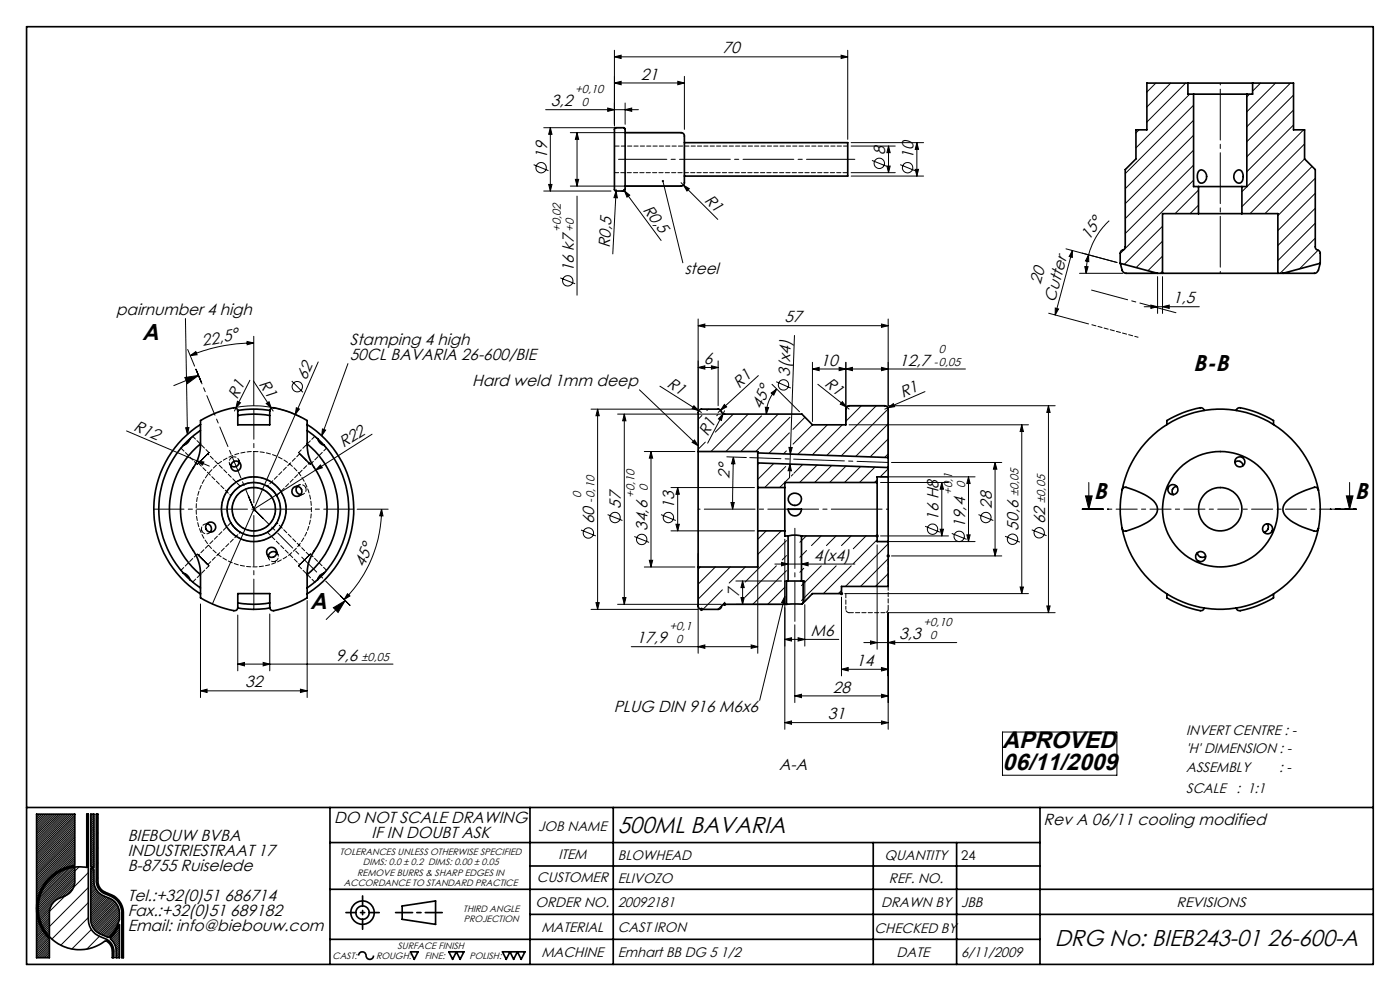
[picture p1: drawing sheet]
<svg xmlns="http://www.w3.org/2000/svg" width="420mm" height="297mm" viewBox="0 0 420 297" stroke-linecap="round" stroke-linejoin="round" font-family="sans-serif">
<g fill="none" stroke="#000" stroke-width=".3">
<path d="M184.3 17l2-.5v1zM184.3 15.1v22.7M184.3 17h70M252.3 16.5l2 .5-2 .5zM254.3 15.1v26.7M163.1 38.3h23.4M163.7 32.9h27.8M165.1 38.3l.5 1.9h-1zM165.1 38.3v19M171.1 39.8h33.2M173.1 39.8l.5 2h-1zM173.1 39.8v16"/>
<path d="M182.3 32.4l2 .5-2 .5zM184.3 24.9l2-.5v1zM184.3 24.9h21M187.5 32.9l2-.5v1zM187.5 30.9v6.3M203.3 24.4l2 .5-2 .5zM205.3 22.9v15.9M341.7 38.9l-.9 1M346.7 24.9l-2.6 2.7M351.2 24.9l-7.1 7.2M355.7 24.9l-11.6 11.7M356.9 28.2l-16.1 16.1"/>
<path d="M358.1 31.5l-20.5 20.5M358.1 36.1l-20.5 20.4M374.9 28.2l-.8 .8M378.2 24.9l-2.4 2.4M382.7 24.9l-8.6 8.6M387.1 24.9l-13 13.1M388.1 28.5l-14 14M388.1 33l-14 14M388.1 37.5l-14 14M391.1 38.9l-18.5 18.6M160.1 49.4l4.4 1.7M163.1 57.3h20.2"/>
<path d="M164.6 55.3h1l-.5 2zM171.1 55.8h33.2M172.6 53.8h1l-.5 2zM173.1 58.8v29.7M184.8 57.3l.4 2-1-.1zM184.8 57.3l-1 18.8M184.8 56.8v.5M186.3 57.3h.2M187 56.8l.3 .4M187.3 57.2l1.6 1.3-.8 .6zM187.3 57.2l11 14.9M198.9 54.3l6 24.5"/>
<path d="M204.3 54.7l.7 .8M205 55.5l1.8 1-.7 .8zM205 55.5l10.3 10.3M255.3 42.8h21.8M255.3 52.8h21.8M255.3 43.8h13.3M255.3 51.7h13.3M261.6 48.1l4.4 1.7M266.1 49.8h1l-.5 1.9zM266.6 43.8l.5 2h-1zM266.6 43.8v7.9M270.1 49.4l4.4 1.7"/>
<path d="M274.6 50.8h1l-.5 2zM275.1 42.8l.5 2h-1zM275.1 42.8v10M358.1 40.5l-20.5 20.5M358.1 45l-20.5 20.5M358.1 49.5l-20.5 20.5M358.1 54l-22 22M359.6 57l-7.1 7M391.4 43.1l-18.8 18.8M391.4 47.6l-16.4 16.4M393.6 49.9l-14.1 14.1M394.6 53.4l-11.2 11.2"/>
<path d="M394.6 57.9l-11.2 11.2M319.8 74.6l15.3 4.1-10.4-2.9M321.7 75.1v2l-1-.2zM321.7 75.1l-5.2 19.3M325.4 79.9h1l-.5 2zM326.6 76.4v2l-1-.2zM326.6 76.4l-.6 2.7-.1 2.8M332.8 66.1a21.4 21.4 0 0 0-6.2 10.3M348.8 67.8l-11.5 11.4M348.8 72.3l-7.9 7.9M348.8 76.8l-4.4 4.3M359.6 61.5l-2.6 2.5"/>
<path d="M394.6 62.4l-11.2 11.2M394.6 66.9l-11.2 11.2M394.6 71.4l-10.6 10.5M395.4 75l-5.5 5.6M396.1 78.8l-.1 .1M55.6 95.5l.6 34.7M168.1 83.3l4.4 1.8M209.4 97.6l2.1-.5v1zM209.4 95.6v27h-32.1M209.4 97.6h57.1M264.4 97.1l2.1 .5-2.1 .5zM266.5 95.6v26h50"/>
<path d="M314.6 93.9l12 3.2M316.6 92.3l1 .3-1.1 1.8zM323.8 81.9h13M343.3 91.9h16.5M345.3 91.4l2 .5-2 .5zM347.3 82.9v11M348.8 91.9l2-.5v1zM348.8 82.9v11M348.8 81.2l-.7 .7M55.5 113.1l4-.6-3.3 2.5zM56.3 104.7l2.1 5M57.1 106.6l1.6-1.2 .4 .9z"/>
<path d="M59.5 112.5l-7.4 3.1M74.1 102.3l2 .5-1.9 .5zM75 114l-4.2 8.3M76 114.2l5.4 8.1M76.1 102.8a49.5 49.5 0 0 0-19 3.8M76.1 100.8v20.8M87.5 114.2l3.4 3.4M95.5 108.5l-31.8 72.5M104.4 109l-7.9 21.6M191.8 116.8l17.6 16.8M198 115.7l11.6 7.4M209.4 110.1l2.1-.5v1z"/>
<path d="M209.4 110.1h6M213.4 109.6l2 .5-2 .5zM215.4 108.2v13.4M227.5 112.6l-11.3 10.3M231.4 117.8l1.6-1.2-.9 1.8zM231.6 115.2l8.3 8.2M232.9 114.4l4.3 1.9M233 116.6a10.7 10.7 0 0 0-3.1 7.5M238.3 100.5l-1.2 35.6M243.7 110.6l2-.5v1zM243.7 110.6h45.9M243.7 108.6v17.7"/>
<path d="M245.4 115.2l8.6 6.8M251.7 110.1l2.1 .5-2.1 .5zM253.8 110.6l1.9-.5v1zM253.8 108.6v18.7M264.4 110.1l2.1 .5-2.1 .5zM277.5 117.4l-11.2 4.8M38 129.1l21.1 9M55.7 128.2h1l-.5 2zM59.1 138.1l2.1 .4-.4 .9zM59.1 138.1l3.7 1.6M70.8 122.3l-.5 .9M71.1 122a31.2 31.2 0 0 1 19.3 3.1"/>
<path d="M71.2 120.3l.9 .4-1.3 1.6zM79.9 120.9l.8-.5 .7 1.9zM81.4 122.3l.6 .9M88.9 122.2l.9 .4-1.2 1.6zM96.1 139.3l.6 .9-2 .7zM96.7 128.5l1 .4-1.2 1.7zM111.6 130.1l-16.9 10.8M179.3 122.6l.5 2h-1zM179.3 122.6v60M185.3 124.1h31.1M187.3 124.1l.5 2h-1zM187.3 124.1v57"/>
<path d="M193.3 135.3h15.2M195.3 135.3l.5 2h-1zM195.3 135.3v34.6M207.6 132.6l.8-.7 1 1.7zM208.2 121.6l1.4 1.5-2-.7zM209.6 123.1l.8 .5M210.6 124.5l-1.2 1.2M211.6 132.5l-2.2 2.2M212.5 122.6l-.4 .4M215.4 124.2l-.4 .4M216.2 122.9l-.8 .7M216.9 124l-.5 2-.9-.4z"/>
<path d="M217.3 121.2l.7 .8-1.8 .9zM217.4 123.1l-5.1 9.7M218.1 136.9l5.8 .2M220 124.1l-5.4 5.4M220 137l.5 2h-1zM220 137l-.2 15.6M224.5 124.1l-11.2 11.2M227.8 138.8l-.5 .4M228.5 124.6l-10.7 10.7M229.6 122.1l1 .1-.7 1.9zM232.1 138.9l-4.8 4.8M233.5 124.1l-11.3 11.2"/>
<path d="M235.7 139.8l-6.3 6.3M235.9 135.1l-.9 .9M236.7 134.1h1l-.6 2zM236.8 129.7l-6.1 6.2M237 139.1l.4 2h-1zM237 125.1l-10.3 10.2M237.1 136.1l-.2 7M240.8 139.2l-2.6 2.6M241.5 125.1l-3.6 3.6M243.7 127.3l-5.8 5.8M245.1 139.4l-5.2 5.2M248.2 127.3l-8.8 8.9"/>
<path d="M249.5 139.5l-5.1 5.1M252.7 120.4l1.3 1.6-1.9-.9zM252.7 127.3l-9 9M253.8 122.6l.1-.5 .8-.5h10.7l.8 .4 .3 .5v14.6M253.8 139.7l-4.9 4.9M254 122l.7 .6M254.7 127.3h53.8M258.2 139.8l-4.8 4.8M258.4 121.6l-4.6 4.7M262.5 140l-4.7 4.6M262.9 121.6l-14.9 14.9M266.1 122.9l-13.7 13.7"/>
<path d="M266.3 122.2l1.7-1.2 .4 .9zM266.3 122.2l-.9 .4M266.5 136l-1.1 1.1M266.5 127l-9.8 9.8M266.5 131.5l-5.4 5.4M267.4 138.6h33.1M298.5 138.6l.5 2h-1zM298.5 138.6v28M306.5 127.3l.5 2h-1zM306.5 127.3v50.6M314.5 121.6l.5 2h-1zM314.5 121.6v62"/>
<path d="M94.7 140.9l-18.6 11.7M107.1 152.6h9.4M114.5 152.6l.4 2h-1zM114.5 152.6a38.2 38.2 0 0 1-11.3 27.1M174.3 158.9l4.5 1.7M182.3 154.2l4.4 1.8M198.3 154.2l4.4 1.8M201.3 146.1h25M201.3 159.1h25M202.8 157.1h1l-.5 2zM203.3 146.1l.5 2h-1zM203.3 146.1v13"/>
<path d="M219.3 150.6h1l-.5 2zM229.9 159.1l-2.6 2.5M234.4 159.1l-7.1 7.1M236.9 143.1l-3 3M237.9 142.1l-.5 .6M263.1 143.8l-.7 .8M264.2 144.6h20.4M264.2 142.9h28.3M266.5 140.5l-2.4 2.4M277.5 157.7l4.5 1.8M282 158.6h1l-.5 2zM282.5 144.6l.5 2h-1z"/>
<path d="M282.5 144.6v16M285.5 159.9l4.5 1.7M290.5 142.9l.5 2h-.9zM290.5 142.9v19.4M293.5 154.2l4.5 1.8M309.5 158.8l4.5 1.7M325.6 148.6h2.1l-1.1 4zM326.6 144.6v8M403.9 148.6h2l-1 4zM404.9 144.6v8M92.1 180v29.1M104.2 177.9l.8 .7-1.8 1.1z"/>
<path d="M186.8 179.1h1l-.5 2zM190.3 160.8l4.4 1.8M193.3 169.9h15.2M194.8 167.9h1l-.5 2zM209.4 165.8v30M210.1 169.9l-.7 .7M214.6 169.9l-5.2 5.2M216.7 176.8l-5.8 5.8M219.1 169.9l-9.7 9.7M220.8 174.1h13.7M222.3 179.1h1l-.5 2zM222.8 174.1l.5 2h-1z"/>
<path d="M222.8 174.1v7M223.6 169.9l-4.8 4.8M227.3 165.8v30M232.4 169h24.1M232.9 169.6l-9.4 9.4M234.5 168.6l1.9 .4-1.9 .6zM235.4 178.7v2.1l-.9-.2zM235.4 178.7l-7.5 31.2M235.4 161.6v57M235.4 174.1h.5M235.4 176l-5.1 5.1M235.9 171l-10.1 10.1"/>
<path d="M235.9 162l-12.4 12.4M235.9 166.5l-1.2 1.3M240.5 169l1.9-.4v1zM240.9 174.1h.5v6.1M241.1 170.3l-1.1 1.2M241.9 160.6l-1.9 1.9M242 165l-2 2M246.3 160.6l-2.8 2.9M246.4 169.6l-5.9 5.9M250.8 160.6l-2.9 2.9M250.9 169.6l-10.4 10.4M252 177.9h.9"/>
<path d="M252.1 177.5l.7 .8M252.4 177.4v1M252.4 178.9v23.7M252.4 176.9l-.9 1M252.8 177.5l-.7 .8M253.4 177.9h55.1M255.3 160.6l-2.9 2.9M255.4 169.6l-8.4 8.3M259.8 160.6l-3.8 3.9M262.6 160.6h1M262.8 160.3l.7 .7M263.1 160.1v1"/>
<path d="M263.1 163.3v31.3M263.1 161.8l-7.1 7.1M263.5 160.3l-.7 .7M264.2 160.6h20.4M264.2 162.3h28.3M266 166.6h.9M266.1 166.3l.7 .7M266.5 166.1v1M266.5 163l-12.9 12.8M266.5 167.5l-8.3 8.3M266.5 171.9l-3.9 3.9M266.8 166.3l-.7 .7"/>
<path d="M267.4 166.6h33.1M290.1 160.3h.9l-.5 2zM298 164.6h1l-.5 2zM301.5 160.7l4.5 1.8M306 175.9h1l-.5 2zM60.1 181v28.1M71.3 199l2-.5v1.1zM71.3 184.3v16.7M71.3 199h46.6M79 198.5l1.9 .5-1.9 .6zM80.9 184v17M100 182.1l3.5-2.1-2.1 3.5z"/>
<path d="M103.5 180l-5.6 5.7M177.3 182.6h32.1M178.8 180.6h1l-.5 2zM185.3 181.1h31.1M189.4 193.8h37.9M209.4 193.8l2.1-.5v1zM209.9 182.6h1.1M210.1 182.2l.7 .8M210.4 182.1v1M210.8 182.2l-.7 .8M216.9 181.1h1M217 180.8l.7 .7"/>
<path d="M217.4 180.6v1M217.5 180.5l-2.1 2.1M217.7 180.8l-.7 .7M220.8 181.1h13.7M225.4 193.3l1.9 .5-1.9 .5zM235.4 191.6l2.1-.5v1zM235.4 191.6h16.2M235.4 180.5l-.5 .5M238.4 187.3v23.3M239.4 191.1l2 .5-2 .5zM241.4 181.2v12.4M259.2 192.6h27.8"/>
<path d="M261.2 192.1l1.9 .5-1.9 .5zM266.5 192.6l1.9-.5v1zM314 181.6h1l-.5 2zM316.5 183.6h-50v35M60.1 207l2-.5v1zM60.1 207h32M90.1 206.5l2 .5-2 .5zM235.4 216.6l2.1-.5v1zM235.4 216.6h31.1M238.4 208.6l2.1-.5v1zM238.4 208.6h28.1M252.4 200.6l2.1-.5v1z"/>
<path d="M252.4 200.6h14.1M264.4 200.1l2.1 .5-2.1 .5zM264.4 208.1l2.1 .5-2.1 .5zM264.4 216.1l2.1 .5-2.1 .5zM300.7 219.4h34.4v12.9h-34.4zM11.5 244l-.5 .5M12 244l-1 1M12.6 244l-1.6 1.6M13.1 244l-2.1 2.2M13.7 244l-2.7 2.7M14.3 244l-3.3 3.3M14.8 244l-3.8 3.9"/>
<path d="M15.4 244l-4.4 4.4M15.9 244l-4.9 5M16.5 244l-5.5 5.6M17.1 244l-6.1 6.1M17.6 244l-6.6 6.6M18.2 244l-7.2 7.2M18.7 244l-7.7 7.8M19.3 244l-8.3 8.3M19.9 244l-8.9 8.9M20.4 244l-9.4 9.5M21 244l-10 10M21.6 244l-10.6 10.6"/>
<path d="M21.9 260l-10.3 10.2M22.1 244l-11.1 11.2M22.4 244.3l-11.4 11.4M22.4 244.8l-11.4 11.5M22.4 245.4l-11.4 11.4M22.4 245.9l-11.4 11.5M22.4 246.5l-11.4 11.4M22.4 247l-11.4 11.5M22.4 247.6l-11.4 11.5M22.4 248.2l-11.4 11.4M22.4 248.7l-11.4 11.5M22.4 249.3l-11.4 11.5"/>
<path d="M22.4 249.9l-11.4 11.4M22.4 250.4l-11.4 11.5M22.4 251l-11.4 11.4M22.4 251.5l-11.4 11.5M22.4 252.1l-11.4 11.5M22.4 252.7l-11.4 11.4M22.4 253.2l-11.4 11.5M22.4 253.8l-11.4 11.5M22.4 254.3l-11.4 11.5M22.4 254.9l-11.4 11.5M22.4 255.5l-6.8 6.8M22.4 256l-4.9 5"/>
<path d="M22.4 256.6l-3.8 3.9M22.4 257.1l-2.9 3M22.4 257.7l-2 2.1M22.4 258.3l-1.3 1.3M22.4 258.8l-.6 .7M22.4 260l-10.9 10.9M23.7 259.8l-12.2 12.3M26 244h.1M26.5 257l-.5 .5M26.5 248l-.5 .5M26.5 252.5l-.5 .5M27.7 244l-.5 .5"/>
<path d="M28.2 244.1l-1 1M28.2 244.7l-1 .9M28.2 245.8l-1 1M28.2 246.4l-1 .9M28.2 248.6l-1 1M28.2 249.2l-1 .9M28.2 249.7l-1 1M28.2 250.3l-1 .9M28.2 250.9l-1 .9M28.2 252l-1 .9M28.2 252.6l-1 .9M28.2 253.7l-1 .9"/>
<path d="M28.2 254.8l-1 .9M28.2 255.3l-1 1M28.2 255.9l-1 1M28.2 256.5l-1 .9M28.2 257l-1 1M28.2 257.6l-1 .9M28.2 258.2l-1 .9M28.2 258.7l-1 1M28.2 259.9l-.2 .1M28.2 245.2l-1 1M28.2 246.9l-1 1M28.2 247.5l-1 1"/>
<path d="M28.2 248l-1 1M28.2 251.4l-1 1M28.2 253.1l-1 1M28.2 254.2l-1 1M28.2 259.3l-.6 .6M29.4 249.7l-.5 .5M29.4 254.1l-.5 .5M29.4 245.2l-.5 .4M29.4 258.7l-.5 .4M11 272h.1M11 272.6h.1M11 271.4h.1"/>
<path d="M11 273.1h.1M11 273.6v.1M11.1 270.8l-.1 .1M11.1 274.1l-.1 .1M11.1 270.1l-.1 .2M11.2 274.6l-.2 .2M11.3 269.4l-.3 .3M11.3 275l-.3 .3M11.4 275.5l-.4 .4M11.5 268.7l-.5 .5M11.5 275.9l-.5 .6M11.7 276.4l-.7 .6"/>
<path d="M11.7 267.9l-.7 .7M11.8 276.8l-.8 .8M12 277.2l-1 1M12.1 266.9l-1.1 1.2M12.1 277.6l-1.1 1.1M12.3 278l-1.3 1.3M12.5 278.3l-1.5 1.6M12.7 265.8l-1.7 1.7M12.7 278.7l-1.7 1.7M12.9 279l-1.9 1.9M13.2 279.4l-2.2 2.1M13.4 279.7l-2.4 2.4"/>
<path d="M14 263.9l-3 3M14.8 273.8l-2.6 2.6M14.8 274.4l-2.5 2.4M14.8 274.9l-2.3 2.3M14.8 275.4l-2.1 2.2M14.8 276l-1.9 2M14.8 276.6l-1.7 1.7M14.8 277.1l-1.5 1.6M14.8 278.3l-1.1 1.1M14.8 278.8l-.8 .9M14.8 279.4l-.6 .6M14.8 280l-.3 .3"/>
<path d="M14.9 272.5l-3 3.1M15.2 271.7l-3.4 3.4M17.5 261.6l-4.3 4.2M18.7 260.9l-6.1 6.1M19.6 260.5l-7.4 7.5M20.5 260.3l-8.5 8.5M21.2 260.1l-9.5 9.4M22.3 265.1l-3.7 3.8M22.4 260.5l-10.9 11M22.4 261.7l-10.9 10.9M22.4 262.2l-10.9 11M22.4 262.8l-10.9 10.9"/>
<path d="M22.4 263.3l-10.8 10.9M22.4 263.9l-10.7 10.7M22.4 264.5l-4.8 4.8M26.5 261.5l-14.5 14.5M26.5 266l-13 13M26.5 270.5l-10.9 10.9M26.5 275l-8.3 8.3M27.4 278.6l-5.8 5.8M27.7 260.4l-.5 .4M28.1 260.5l-.9 .9M28.2 261.5l-1 1M28.2 262.1l-1 .9"/>
<path d="M28.2 263.2l-1 1M28.2 263.8l-1 .9M28.2 260.9l-1 1M28.2 262.6l-1 1M28.2 264.3l-1 1M28.3 264.8l-1.1 1M28.3 265.3l-1.1 1.1M28.5 265.7l-1.3 1.3M28.6 266.1l-1.4 1.4M28.8 266.5l-1.6 1.6M29 266.8l-1.8 1.8M29.3 267.2l-2.1 2"/>
<path d="M29.4 263.1l-.5 .5M29.6 267.4l-2.4 2.4M29.8 267.7l-2.6 2.6M30.2 268l-3 2.9M30.4 266.6l-.3 .3M30.5 268.2l-3.3 3.3M30.9 268.4l-3.7 3.6M31.3 268.6l-4.1 4M31.6 268.7l-4.4 4.5M32 268.9l-4.8 4.8M32.5 269.1l-5.3 5.1M32.8 269.2l-5.6 5.6"/>
<path d="M33.2 269.4l-6 6M33.4 268.1l-.4 .4M33.6 269.6l-6.4 6.3M33.9 269.8l-6.6 6.6M34.2 270.1l-6.8 6.8M34.3 279l-1.9 1.9M34.5 270.3l-6.9 7M34.8 270.6l-7.1 7.1M35 271l-7.1 7.1M35 277.7l-3 3M35.2 271.3l-7 7.1M35.4 271.7l-7 7"/>
<path d="M35.5 276.7l-3.9 3.9M35.6 272.1l-6.9 6.9M35.7 272.5l-6.7 6.8M35.8 273l-6.5 6.5M35.8 275.8l-4.6 4.6M35.8 273.5l-6.2 6.2M35.8 274.1l-5.8 5.8M35.8 274.6l-5.4 5.5M35.8 275.2l-5 5M35.8 277.5l-.3 .2M35.8 278l-.9 1M35.8 278.6l-2.7 2.7"/>
<path d="M35.8 279.1l-2.5 2.5M35.8 279.7l-2.2 2.2M35.9 270.1l-.4 .4M37 273.5l-.5 .4M37 278l-.5 .4M13.6 280l-2.6 2.6M13.9 280.3l-2.9 2.9M14.1 280.6l-3.1 3.2M14.4 280.9l-3.4 3.4M14.6 281.2l-3.6 3.7M14.8 280.5l-.1 .1M14.8 281.6l-3.8 3.9"/>
<path d="M14.8 282.2l-3.8 3.8M14.8 282.7l-3.8 3.9M14.8 283.3l-3.7 3.7M14.8 283.9l-3.1 3.1M14.8 284.4l-2.6 2.6M14.8 285l-2 2M14.8 285.6l-1.5 1.4M14.8 286.1l-.9 .9M14.8 286.7l-.3 .3M29.8 280.6l-3.8 3.8M32.8 282.1l-.3 .4M34.1 285.3l-.4 .5"/>
<path d="M35.8 280.2l-1.9 2M35.8 280.8l-1.7 1.7M35.8 281.4l-1.5 1.5M35.8 281.9l-1.3 1.4M35.8 282.5l-1.2 1.2M35.8 283.1l-1 1M35.8 283.6l-.9 1M35.8 284.2l-.9 .9M35.8 284.8l-.9 .9M35.8 285.3l-.9 1M35.8 285.9l-.9 .9M35.8 286.4l-.6 .6"/>
<path d="M35.8 287h.1M37 282.4l-.5 .5M37 286.9l-.1 .1"/>
<circle cx="162.3" cy="50.3" r="1.56"/>
<circle cx="263.8" cy="49" r="1.55"/>
<circle cx="272.3" cy="50.3" r="1.56"/>
<circle cx="170.3" cy="84.2" r="1.56"/>
<circle cx="89.2" cy="115.9" r="1.55"/>
<circle cx="235" cy="115.4" r="1.55"/>
<circle cx="176.5" cy="159.7" r="1.55"/>
<circle cx="184.5" cy="155.1" r="1.56"/>
<circle cx="200.5" cy="155.1" r="1.55"/>
<circle cx="279.8" cy="158.6" r="1.56"/>
<circle cx="295.8" cy="155.1" r="1.55"/>
<circle cx="311.8" cy="159.7" r="1.56"/>
<circle cx="192.5" cy="161.7" r="1.55"/>
<circle cx="287.8" cy="160.8" r="1.55"/>
<circle cx="303.7" cy="161.6" r="1.56"/>
</g>
<path d="M254.7 183.6l-.7-.3-.2-.7M266.5 182.6l-.4 .8-.7 .2" fill="none" stroke="#000" stroke-width=".3" stroke-dasharray="1.3 .6" stroke-linecap="butt"/>
<g fill="none" stroke="#000" stroke-width=".5">
<path d="M8 8h404v281h-404zM184.5 38.3h2.6l.4 .4v18.2l-.4 .4h-2.4l-.4-.4v-18.2zM187.5 39.8h16.8a1.38 1.38 0 0 1 1 1.9v13a.97 .97 0 0 1-1 1.1h-16.8M356.4 24.9h-12.3v14h-3.3v8.7l-3.2 3.2v23.2l-.2 .6-1 .6-.3 .4v3.3M356.4 24.9h19.4M356.4 24.9v3.3h1.7M358.1 28.2h16M358.1 28.2v27.7h1.5M374.1 28.2v27.7h-1.5M375.8 24.9h12.3v14h3.3v8.7l3.2 3.2v23.2a1.35 1.35 0 0 0 1.1 1.2l.4 .5v3.2M375.8 24.9v3.3h-1.7M205.3 42.8h49v10h-49"/>
<path d="M359.6 51.4a1.4 1.4 0 0 1 1.5-.3 1.4 1.4 0 0 1 .8 1.3 1.8 1.8 0 0 1-2 2.3 2.98 2.98 0 0 1-.3-3.3zM359.6 55.9h13M359.6 55.9v8.1M370.7 51.4a1.24 1.24 0 0 1 1.5-.4 1.24 1.24 0 0 1 .7 1.4 1.81 1.81 0 0 1-1.3 2.5 2.07 2.07 0 0 1-.9-3.5zM372.6 55.9v8.1M336.1 78.9l.3 1.4a1.68 1.68 0 0 0 1.4 1.6h9.5M336.1 78.9l11.2 3M359.6 64h13M359.6 64h-10.8v17.9M372.6 64h10.8v17.9M396.1 78.9l-.4 1.2a1.7 1.7 0 0 1-1.4 1.8h-9.4M396.1 78.9l-11.2 3"/>
<path d="M347.3 81.9h1.5M348.8 81.9h34.6M383.4 81.9h1.5M55 133.5a28.5 28.5 0 0 0 0 38.3M57 131.5a2.85 2.85 0 0 1-2 2M57 131.5l-2 2M60.1 127.2v6.1a13.6 13.6 0 0 1-2.9 8.2 22.2 22.2 0 0 0 1.3 24.4l.8 1.6 .7 2.6 .1 7.9M60.1 133a25.3 25.3 0 0 0 0 39.2M60.1 129l-3.1 2.5M60.1 127.2a30 30 0 0 0 0 50.8M71.3 123l3.9-.4 5.8 .4M71.3 123v4.3h9.6l.1-4.3"/>
<path d="M71.3 123l-.2-.4-.6-.4a26.6 26.6 0 0 0-10.4 3.9v1.1M71.3 124.5l4.8-.4 4.8 .4M71.8 138.5a1.5 1.5 0 0 1-1 1.3 1.5 1.5 0 0 1-1.5-.2M81 123l.2-.4 .6-.4a26.5 26.5 0 0 1 10.3 3.9v1.1M92.1 127.2v6.1a13 13 0 0 0 3 8.2 22.3 22.3 0 0 1-1.3 24.4l-1.1 2.4-.4 1.8-.2 7.9M92.1 133a25.3 25.3 0 0 1 0 39.2M92.1 129l3.2 2.5a2.68 2.68 0 0 0 1.9 2M92.1 127.2a30 30 0 0 1 0 50.8M95.3 131.5l1.9 2M97.2 133.5a28.5 28.5 0 0 1 0 38.3 2.59 2.59 0 0 0-1.9 1.9M209.4 135.3v-11.7a.96 .96 0 0 1 1-1h5.2l.7 .4 .3 .8 .6 .3h23.4l3.1 3.2h10.1v-4.7a1.02 1.02 0 0 1 .9-1h10.7a1.02 1.02 0 0 1 1.1 1v14.5M209.4 135.3v34.6"/>
<path d="M209.4 135.3h17.9v.4M227.3 135.7v3M227.3 138.7v7.4M227.3 135.7l39.2 1.4M227.3 138.7l39.2 1.4M266.5 137.1v3M361.2 123l-.2-.4-.6-.4a27.2 27.2 0 0 0-10.3 3.9v1.1M370.5 138.5a1.5 1.5 0 0 1 1.5-.2 1.5 1.5 0 0 1 .9 1.3M370.9 123l.2-.4 .6-.4a25.3 25.3 0 0 1 10.4 4v1M62.1 157a1.51 1.51 0 0 1 1 2.5M89.2 145.8a1.5 1.5 0 0 0-.3 1.5 1.5 1.5 0 0 0 1.3 .9M227.3 146.1v13"/>
<path d="M227.3 159.1v10.8h-17.9M227.3 159.1h8.1M227.3 146.1h8.1M235.4 146.1v13M235.4 159.1v1.5h1M236.4 152.6h4.1a2.01 2.01 0 0 1-2.1 2 2.01 2.01 0 0 1-2-2zM237 148.3a1.92 1.92 0 0 1 2.9 0 1.92 1.92 0 0 1-.3 2.8 1.92 1.92 0 0 1-2.6-.2 1.92 1.92 0 0 1 0-2.6zM263.1 144.6v16M263.1 144.6h-27.7v1.5M266.5 142.9v19.4M266.5 142.9h-3.4v1.7M266.5 140.1v2.8"/>
<path d="M336.6 146.9a.94 .94 0 0 1 1.2-.9 17.4 17.4 0 0 1 8.8 4.8 3.2 3.2 0 0 1-.9 4.7 20.2 20.2 0 0 1-8.4 3.7l-.5-.3-.2-.6M336.6 146.9a29.2 29.2 0 0 0 0 11.4M336.6 146.9a30 30 0 0 1 29.5-24.3 30 30 0 0 1 29.4 24.3M336.6 158.3a30 30 0 0 0 29.5 24.3 30 30 0 0 0 29.4-24.3M353 145.8a1.5 1.5 0 0 0-1.2 .9 1.5 1.5 0 0 0 .2 1.5M380.2 157a1.5 1.5 0 0 1 .2 1.5 1.5 1.5 0 0 1-1.3 1M395.5 146.9a1 1 0 0 0-1.2-.9 17.9 17.9 0 0 0-8.8 4.8 3.2 3.2 0 0 0 1 4.7 19.6 19.6 0 0 0 8.4 3.7l.6-.9M395.5 146.9a31.1 31.1 0 0 1 0 11.4M55 171.8a2.71 2.71 0 0 1 2 1.9M55 171.8l2 1.9M57 173.7l3.1 2.5M60.1 178v1a24.8 24.8 0 0 0 10.4 4l.6-.3 .2-.5"/>
<path d="M83 165.7a1.51 1.51 0 0 0-2.5 1M92.1 178v1a25.4 25.4 0 0 1-10.3 4l-.6-.3-.2-.5M95.3 173.7l-3.2 2.5M97.2 171.8l-1.9 1.9M209.4 169.9v11.7a1.02 1.02 0 0 0 1 1h5.2l.4-.2 .6-1 .6-.3h18.7M236.4 160.6h.1a8 8 0 0 1 4 0M236.4 174.1h4.1M236.4 160.6v13.5M236.4 174.1h-.5v7M240.5 160.6h22.6M240.5 174.1h.4v6.6M240.5 160.6v13.5"/>
<path d="M263.1 160.6v1.7h3.4M266.5 162.3v13.5h-14.1v2.1h-8.7l-2.8 2.8M350.1 178v1a25.8 25.8 0 0 0 10.3 4l.6-.3 .2-.5M359.2 165.7a1.51 1.51 0 0 0 2.5 1M382.1 178v1a25.9 25.9 0 0 1-10.4 4l-.6-.3-.2-.5M71.3 182.2l4.8 .4 4.9-.4M71.3 182.2v-4.3h9.6l.1 4.3M71.3 180.7l4.8 .4 4.8-.4M240.9 180.7l-.3 .4h-4.7M8 242h404M11 244h11.4v15.4a12.9 12.9 0 0 0-10.7 8.6 12.9 12.9 0 0 0 3.1 13.4v5.6h-3.8zM22.4 259.9v4.2a4.7 4.7 0 0 1-2.9 4.4l-1.8 .7a4.7 4.7 0 0 0-2.9 4.4v7.1"/>
<path d="M26 244h.5v31.6a5.6 5.6 0 0 0 3.4 5l1.7 .8a4 4 0 0 1 2.5 3.7v1.9h-.4v-1.9l-.3-1.4-.6-1-1.1-.8a12.4 12.4 0 0 1-19.8-6.6 12.4 12.4 0 0 1 14.1-15.3zM27.2 244h1v16l-1-.3zM28.9 244h.5v20.7l.2 .8 .8 1.1 1.2 .8 1.7 .7a5.9 5.9 0 0 1 3.7 5.5v13.4h-.5v-13.4a5.5 5.5 0 0 0-3.3-5l-1.8-.8a4.1 4.1 0 0 1-2.5-3.7zM99 242v47M99 252.5h213M159 242v47M159 259.5h153M184 242v47M262 252.5v36.5M287 252.5v36.5M312 242v47M27.2 260.2l1 .4v3.5a4.8 4.8 0 0 0 2.9 4.4l1.8 .7a4.8 4.8 0 0 1 2.9 4.4 6.5 6.5 0 0 1-.7 4l-.8 1.4-1.7 2.1-2.4-1.1a4.8 4.8 0 0 1-3-4.4z"/>
<path d="M35.8 277.1v9.9h-.9l-.2-3.1-.6-1.4-1.1-1.2 1.6-2zM99 266.5h313M120.6 271.5l10.1-1.5v7l-10.1-1.5zM159 274h253M99 281.5h213M107.6 286.4a1.16 1.16 0 0 1 1.3-1.1 1.16 1.16 0 0 1 1 1.4 1.13 1.13 0 0 0 1.2 .8 1.13 1.13 0 0 0 1-1.1M123.2 285.3h2.2l-1.1 2.2zM134.7 285.3h4.5l-1.2 2.2-1.1-2.2-1.1 2.2zM150.7 285.3h6.8l-1.1 2.2-1.2-2.2-1.1 2.2-1.1-2.2-1.1 2.2z"/>
<circle cx="70.8" cy="139.7" r="1.5"/>
<circle cx="371.9" cy="138.4" r="1.5"/>
<circle cx="63.2" cy="158" r="1.5"/>
<circle cx="76.1" cy="152.6" r="9.7"/>
<circle cx="76.1" cy="152.6" r="6.5"/>
<circle cx="76.1" cy="152.6" r="8"/>
<circle cx="89.1" cy="147.2" r="1.5"/>
<circle cx="351.9" cy="146.7" r="1.5"/>
<circle cx="366.1" cy="152.6" r="17.3"/>
<circle cx="366.1" cy="152.6" r="6.5"/>
<circle cx="380.2" cy="158.5" r="1.5"/>
<circle cx="81.5" cy="165.5" r="1.5"/>
<circle cx="360.2" cy="166.8" r="1.5"/>
<circle cx="108.8" cy="273.5" r="3.5"/>
<circle cx="108.8" cy="273.5" r="2"/>
</g>
<g fill="none" stroke="#000" stroke-width=".3" stroke-dasharray="6.3 1.3 1.3 1.3">
<path d="M58.8 110.7l1.6 4M58.8 110.6l1.7 4M76.1 152.6l-1.6-4M76.1 152.6l2.8 2.8M76.2 152.6l28.8 28.8M76.2 152.6l-17.4-41.9M76.2 152.6l2.7 2.7M76.2 152.6l-1.7-4M324.7 152.6h82.2M324.7 152.7h7.8M324.7 152.5h7.8M406.9 152.7h-7.8"/>
<path d="M406.9 152.5h-7.8M104.9 181.4l-2.7-2.7M105 181.4l-2.8-2.8"/>
</g>
<path d="M185.5 47.7h71" fill="none" stroke="#000" stroke-width=".3" stroke-dasharray="15.2 1.3 1.3 1.3" stroke-dashoffset=".7"/>
<path d="M46.2 152.6h60M76.2 182.6v-60" fill="none" stroke="#000" stroke-width=".3" stroke-dasharray="15.2 1.3 1.3 1.3" stroke-dashoffset="6.2"/>
<path d="M366.1 24.9v57M209.5 152.6h57" fill="none" stroke="#000" stroke-width=".3" stroke-dasharray="15.2 1.3 1.3 1.3" stroke-dashoffset="-1.8"/>
<path d="M327.5 86.9l25.3 6.8" fill="none" stroke="#000" stroke-width=".3" stroke-dasharray="15.2 1.3 1.3 1.3" stroke-dashoffset="4"/>
<path d="M224.9 137.1l41.6 1.5" fill="none" stroke="#000" stroke-width=".3" stroke-dasharray="15.2 1.3 1.3 1.3" stroke-dashoffset="5.9"/>
<path d="M238.5 158.3v27.9" fill="none" stroke="#000" stroke-width=".3" stroke-dasharray="15.2 1.3 1.3 1.3" stroke-dashoffset="3.2"/>
<g fill="none" stroke="#000" stroke-width=".3" stroke-dasharray="1.3 .6">
<path d="M184.3 51.7h70M254.3 43.8h-70M327.6 97.3l13.8 3.8M54.3 134.3l4.9 4.9M55 133.5l-.7 .8 .7-.8M57 131.5l.8-.7-.8 .7M59.5 138.8l9.8 9.8M62.3 136l-2.8 2.8 2.8-2.8M62.7 135.7l-3.5 3.5 3.5-3.5M62.7 135.6l-4.9-4.8M68.9 139l.5 1.3M69.7 137a1.5 1.5 0 0 0-.4 2.6"/>
<path d="M71.8 138.5a1.53 1.53 0 0 0-2.1-1.5M72.2 139.1l-.6-1.3M76.1 135.3a17.3 17.3 0 0 1 15.5 25.2 17.3 17.3 0 0 1-29.4 2.3 17.3 17.3 0 0 1 11.2-27.3l2.7-.2M89.9 136l-9.7 9.7M92.7 138.8l-2.8-2.8 2.8 2.8M93.1 139.1l-3.5-3.5 3.5 3.5M93.1 139.2l4.9-4.9M94.4 130.8l-4.8 4.8M95.3 131.5l-.9-.7 .9 .7M97.2 133.5l.8 .8-.8-.8M60.5 159.1a1.5 1.5 0 0 0 2.6 .4M62.1 157a1.53 1.53 0 0 0-1.6 2.1"/>
<path d="M69.3 156.7a7.7 7.7 0 0 0 2.8 2.8 7.4 7.4 0 0 1-2.8-2.8M69.3 156.7l-9.8 9.7M72.1 145.7a7.9 7.9 0 0 0-2.8 2.8 7.6 7.6 0 0 1 2.8-2.8M72.1 145.7l-9.8-9.7M76.1 142.9a9.7 9.7 0 0 1 8.8 14 9.7 9.7 0 0 1-16.4 1.7 9.7 9.7 0 0 1 5.6-15.5l2-.2M76.1 144.6a8 8 0 0 1 7.3 11.5 8 8 0 0 1-13.5 1.5 8 8 0 0 1 4.4-12.8l1.8-.2M76.1 146.1a6.5 6.5 0 0 1 5.6 9.6 6.5 6.5 0 0 1-11.1 .5 6.5 6.5 0 0 1 4.7-10l.8-.1M80.2 159.5a7.2 7.2 0 0 0 2.8-2.8 7.6 7.6 0 0 1-2.8 2.8M80.2 159.5l9.7 9.7M83 148.6a7.2 7.2 0 0 0-2.8-2.9 7.6 7.6 0 0 1 2.8 2.9M83 148.6l9.7-9.8M89.6 148.7l1.3-.6"/>
<path d="M89.7 145.3l-1.2 .6M90.2 148.2a1.53 1.53 0 0 0 1.5-2M91.7 146.2a1.5 1.5 0 0 0-2.5-.4M55 171.8l-.7-.9 .7 .9M57 173.7l.8 .7-.8-.7M57.8 174.4l4.9-4.8M59.2 166l-4.9 4.9M59.2 166.1l3.5 3.5-3.5-3.5M59.5 166.4l2.8 2.8-2.8-2.8M62.3 169.2l9.8-9.7M80.1 166.1l.5 1.3M80.5 166.7a1.53 1.53 0 0 0 2.1 1.5"/>
<path d="M82.6 168.2a1.5 1.5 0 0 0 .4-2.5M83.4 166.2l-.5-1.2M89.6 169.6l4.8 4.8M89.6 169.5l3.5-3.5-3.5 3.5M89.9 169.2l2.8-2.8-2.8 2.8M92.7 166.4l-9.7-9.7M95.3 173.7l-.9 .7 .9-.7M97.2 171.8l.8-.9-.8 .9M98 170.9l-4.9-4.9M253.8 177.9v4.7M254.7 183.6h10.7M266.5 182.6v-14.5"/>
</g>
<path d="M118.7 273.5h14" fill="none" stroke="#000" stroke-width=".5" stroke-dasharray="6.3 1.3 1.3 1.3" stroke-dashoffset="1.3"/>
<path d="M103.8 273.5h10M108.8 278.5v-10" fill="none" stroke="#000" stroke-width=".5" stroke-dasharray="6.3 1.3 1.3 1.3" stroke-dashoffset="3.3"/>
<g fill="#000">
<path d="M184.8 57.3l.4 2-1-.1zM187.3 57.2l1.6 1.3-.8 .6zM205 55.5l1.8 1-.7 .8zM59.1 138.1l2.1 .4-.4 .9zM71.2 120.3l.9 .4-1.3 1.6zM79.9 120.9l.8-.5 .7 1.9zM88.9 122.2l.9 .4-1.2 1.6zM208.2 121.6l1.4 1.5-2-.7zM217.3 121.2l.7 .8-1.8 .9zM216.9 124l-.5 2-.9-.4zM252.7 120.4l1.3 1.6-1.9-.9zM266.3 122.2l1.7-1.2 .4 .9z"/>
<path d="M96.1 139.3l.6 .9-2 .7z"/>
<path d="M184.3 17l2-.5v1zM252.3 16.5l2 .5-2 .5z"/>
<path d="M182.3 32.4l2 .5-2 .5zM187.5 32.9l2-.5v1zM184.3 24.9l2-.5v1zM203.3 24.4l2 .5-2 .5z"/>
<path d="M164.6 55.3h1l-.5 2zM165.1 38.3l.5 1.9h-1z"/>
<path d="M172.6 53.8h1l-.5 2zM173.1 39.8l.5 2h-1z"/>
<path d="M275.1 42.8l.5 2h-1zM274.6 50.8h1l-.5 2zM266.6 43.8l.5 2h-1zM266.1 49.8h1l-.5 1.9z"/>
<path d="M321.7 75.1v2l-1-.2zM316.6 92.3l1 .3-1.1 1.8z"/>
<path d="M326.6 76.4v2l-1-.2zM325.4 79.9h1l-.5 2z"/>
<path d="M209.4 97.6l2.1-.5v1zM264.4 97.1l2.1 .5-2.1 .5zM261.2 192.1l1.9 .5-1.9 .5zM266.5 192.6l1.9-.5v1z"/>
<path d="M345.3 91.4l2 .5-2 .5zM348.8 91.9l2-.5v1z"/>
<path d="M74.1 102.3l2 .5-1.9 .5zM57.1 106.6l1.6-1.2 .4 .9z"/>
<path d="M209.4 110.1l2.1-.5v1zM213.4 109.6l2 .5-2 .5zM234.5 168.6l1.9 .4-1.9 .6zM240.5 169l1.9-.4v1z"/>
<path d="M231.4 117.8l1.6-1.2-.9 1.8zM229.6 122.1l1 .1-.7 1.9z"/>
<path d="M243.7 110.6l2-.5v1zM251.7 110.1l2.1 .5-2.1 .5z"/>
<path d="M253.8 110.6l1.9-.5v1zM264.4 110.1l2.1 .5-2.1 .5z"/>
<path d="M55.7 128.2h1l-.5 2zM96.7 128.5l1 .4-1.2 1.7zM207.6 132.6l.8-.7 1 1.7zM235.4 178.7v2.1l-.9-.2zM198.6 54.1a.33 .33 0 0 0 .1 .5 .33 .33 0 0 0 .5-.3 .33 .33 0 0 0-.4-.4l.1 .4-.1-.4z"/>
<path d="M220 137l.5 2h-1zM219.3 150.6h1l-.5 2z"/>
<path d="M236.7 134.1h1l-.6 2zM237 139.1l.4 2h-1z"/>
<path d="M298.5 138.6l.5 2h-1zM298 164.6h1l-.5 2z"/>
<path d="M314.5 121.6l.5 2h-1zM314 181.6h1l-.5 2z"/>
<path d="M203.3 146.1l.5 2h-1zM202.8 157.1h1l-.5 2zM290.5 142.9l.5 2h-.9zM290.1 160.3h.9l-.5 2zM195.3 135.3l.5 2h-1zM194.8 167.9h1l-.5 2z"/>
<path d="M325.6 148.6h2.1l-1.1 4zM403.9 148.6h2l-1 4z"/>
<path d="M104.2 177.9l.8 .7-1.8 1.1zM114.5 152.6l.4 2h-1z"/>
<path d="M282 158.6h1l-.5 2zM282.5 144.6l.5 2h-1z"/>
<path d="M306 175.9h1l-.5 2zM306.5 127.3l.5 2h-1z"/>
<path d="M100 182.1l3.5-2.1-2.1 3.5zM55.5 113.1l4-.6-3.3 2.5z"/>
<path d="M178.8 180.6h1l-.5 2zM179.3 122.6l.5 2h-1z"/>
<path d="M186.8 179.1h1l-.5 2zM187.3 124.1l.5 2h-1z"/>
<path d="M222.3 179.1h1l-.5 2zM222.8 174.1l.5 2h-1z"/>
<path d="M225.4 193.3l1.9 .5-1.9 .5zM209.4 193.8l2.1-.5v1z"/>
<path d="M239.4 191.1l2 .5-2 .5zM235.4 191.6l2.1-.5v1z"/>
<path d="M90.1 206.5l2 .5-2 .5zM60.1 207l2-.5v1zM79 198.5l1.9 .5-1.9 .6zM71.3 199l2-.5v1.1z"/>
<path d="M264.4 200.1l2.1 .5-2.1 .5zM252.4 200.6l2.1-.5v1zM264.4 208.1l2.1 .5-2.1 .5zM238.4 208.6l2.1-.5v1zM264.4 216.1l2.1 .5-2.1 .5zM235.4 216.6l2.1-.5v1z"/>
</g>
<g font-size="7.1">
<text x="300.8" y="224.3">APROVED</text>
<text x="300.8" y="230.8">06/11/2009</text>
</g>
<g font-size="6.9">
<text x="42.7" y="101.8">A</text>
<text x="358" y="111.3">B-B</text>
<text x="328.2" y="149.5">B</text>
<text x="406.4" y="149.5">B</text>
<text x="93" y="182.5">A</text>
<text x="185.3" y="249.7">500ML BAVARIA</text>
<text x="316.4" y="283.5">DRG No: BIEB243-01 26-600-A</text>
</g>
<g font-size="4.8">
<text x="216.8" y="16">70</text>
<text x="192.3" y="23.8">21</text>
<text x="165.3" y="31.8">3,2</text>
<text x="164.1" y="47.7" transform="rotate(-90 164.1 47.7)">19</text>
<text x="265.6" y="46.4" transform="rotate(-90 265.6 46.4)">8</text>
<text x="274.1" y="47.7" transform="rotate(-90 274.1 47.7)">10</text>
<text x="192.7" y="62.8" transform="rotate(54 192.7 62.8)">R0,5</text>
<text x="211.1" y="60.2" transform="rotate(45 211.1 60.2)">R1</text>
<text x="183" y="74.4" transform="rotate(-87 183 74.4)">R0,5</text>
<text x="326.7" y="72.2" transform="rotate(-56 326.7 72.2)">15°</text>
<text x="172.1" y="81.6" transform="rotate(-90 172.1 81.6)">16 k7</text>
<text x="205.4" y="82.2">steel</text>
<text x="312.2" y="85.5" transform="rotate(-75 312.2 85.5)">20</text>
<text x="34.9" y="94.4">pairnumber 4 high</text>
<text x="316.4" y="90.9" transform="rotate(-75 316.4 90.9)">Cutter</text>
<text x="351.8" y="90.9">1,5</text>
<text x="235.4" y="96.6">57</text>
<text x="60.9" y="103.8" transform="rotate(-11 60.9 103.8)">22,5°</text>
<text x="104.9" y="103.4">Stamping 4 high</text>
<text x="104.9" y="107.9">50CL BAVARIA 26-600/BIE</text>
<text x="211.2" y="109.1">6</text>
<text x="236.9" y="112.8" transform="rotate(-88 236.9 112.8)">3(x4)</text>
<text x="246.2" y="109.6">10</text>
<text x="269.8" y="109.6">12,7</text>
<text x="71.2" y="119.8" transform="rotate(-63 71.2 119.8)">R1</text>
<text x="77.6" y="115" transform="rotate(57 77.6 115)">R1</text>
<text x="91.9" y="114.2" transform="rotate(-66 91.9 114.2)">62</text>
<text x="141.7" y="115.8">Hard weld 1mm deep</text>
<text x="199.8" y="115.8" transform="rotate(32 199.8 115.8)">R1</text>
<text x="221.8" y="116.5" transform="rotate(-43 221.8 116.5)">R1</text>
<text x="247.2" y="115.5" transform="rotate(38 247.2 115.5)">R1</text>
<text x="270.8" y="119.3" transform="rotate(-23 270.8 119.3)">R1</text>
<text x="228.5" y="122.9" transform="rotate(-67 228.5 122.9)">45°</text>
<text x="39.8" y="128.8" transform="rotate(24 39.8 128.8)">R12</text>
<text x="212.3" y="131" transform="rotate(-62 212.3 131)">R1</text>
<text x="103.1" y="134.4" transform="rotate(-32 103.1 134.4)">R22</text>
<text x="218.9" y="143.5" transform="rotate(-89 218.9 143.5)">2°</text>
<text x="186.3" y="152.5" transform="rotate(-90 186.3 152.5)">57</text>
<text x="202.3" y="152.5" transform="rotate(-90 202.3 152.5)">13</text>
<text x="297.5" y="152.5" transform="rotate(-90 297.5 152.5)">28</text>
<text x="178.3" y="157.2" transform="rotate(-90 178.3 157.2)">60</text>
<text x="194.3" y="159.1" transform="rotate(-90 194.3 159.1)">34,6</text>
<text x="281.5" y="156" transform="rotate(-90 281.5 156)">16 H8</text>
<text x="289.5" y="158.2" transform="rotate(-90 289.5 158.2)">19,4</text>
<text x="305.5" y="159" transform="rotate(-90 305.5 159)">50,6</text>
<text x="313.5" y="157.1" transform="rotate(-90 313.5 157.1)">62</text>
<text x="109.3" y="170.1" transform="rotate(-67 109.3 170.1)">45°</text>
<text x="244.1" y="168">4(x4)</text>
<text x="221.8" y="178.9" transform="rotate(-90 221.8 178.9)">7</text>
<text x="243.3" y="190.6">M6</text>
<text x="269.8" y="191.5">3,3</text>
<text x="191" y="192.8">17,9</text>
<text x="100.8" y="198">9,6</text>
<text x="256.9" y="199.5">14</text>
<text x="73.6" y="206">32</text>
<text x="249.9" y="207.5">28</text>
<text x="184.1" y="213.4">PLUG DIN 916 M6x6</text>
<text x="248.4" y="215.5">31</text>
<text x="233.8" y="230.7">A-A</text>
<text x="38.3" y="251.9">BIEBOUW BVBA</text>
<text x="100.2" y="246.6">DO NOT SCALE DRAWING</text>
<text x="111.5" y="251.1">IF IN DOUBT ASK</text>
<text x="313.1" y="247.2">Rev A 06/11 cooling modified</text>
<text x="38.3" y="256.5">INDUSTRIESTRAAT 17</text>
<text x="38.3" y="261">B-8755 Ruiselede</text>
<text x="38.3" y="270">Tel.:+32(0)51 686714</text>
<text x="38.3" y="274.6">Fax.:+32(0)51 689182</text>
<text x="38.3" y="279.1">Email: info@biebouw.com</text>
</g>
<g font-size="4.1">
<text x="355.9" y="220.3">INVERT CENTRE : -</text>
<text x="355.9" y="225.7">'H' DIMENSION : -</text>
<text x="355.9" y="231.4">ASSEMBLY</text>
<text x="383.7" y="231.4">: -</text>
<text x="355.9" y="237.5">SCALE</text>
<text x="371" y="237.5">: 1:1</text>
<text x="161.4" y="249">JOB NAME</text>
<text x="167.5" y="257.4">ITEM</text>
<text x="185.3" y="257.7">BLOWHEAD</text>
<text x="265.4" y="257.8">QUANTITY</text>
<text x="161.1" y="264.3">CUSTOMER</text>
<text x="185.3" y="264.6">ELIVOZO</text>
<text x="266.7" y="264.6">REF. NO.</text>
<text x="160.7" y="271.8">ORDER NO.</text>
<text x="185.3" y="271.7">20092181</text>
<text x="264.4" y="271.7">DRAWN BY</text>
<text x="288.3" y="271.7">JBB</text>
<text x="352.9" y="271.7">REVISIONS</text>
<text x="162.4" y="279.4">MATERIAL</text>
<text x="185.3" y="279.4">CAST IRON</text>
<text x="262.3" y="279.6">CHECKED BY</text>
<text x="162.4" y="286.9">MACHINE</text>
<text x="185.3" y="286.8">Emhart BB DG 5 1/2</text>
<text x="269" y="286.9">DATE</text>
<text x="288.3" y="286.9">6/11/2009</text>
</g>
<text font-size="4" x="288.4" y="257.8">24</text>
<g font-size="3.5">
<text x="172.6" y="28">+0,10</text>
<text x="174.6" y="31.9">0</text>
<text x="168.2" y="69.4" transform="rotate(-90 168.2 69.4)">+0,02</text>
<text x="172.1" y="69.4" transform="rotate(-90 172.1 69.4)">+0</text>
<text x="281.7" y="105.7">0</text>
<text x="280.1" y="109.6">-0,05</text>
<text x="174.4" y="149.2" transform="rotate(-90 174.4 149.2)">0</text>
<text x="190.4" y="149.2" transform="rotate(-90 190.4 149.2)">+0,10</text>
<text x="194.3" y="147.2" transform="rotate(-90 194.3 147.2)">0</text>
<text x="285.6" y="148.3" transform="rotate(-90 285.6 148.3)">+0,1</text>
<text x="289.6" y="146.3" transform="rotate(-90 289.6 146.3)">0</text>
<text x="305.6" y="148.8" transform="rotate(-90 305.6 148.8)">±0,05</text>
<text x="178.3" y="150.7" transform="rotate(-90 178.3 150.7)">-0,10</text>
<text x="313.6" y="150.7" transform="rotate(-90 313.6 150.7)">±0,05</text>
<text x="200.9" y="188.9">+0,1</text>
<text x="277.1" y="187.6">+0,10</text>
<text x="279" y="191.6">0</text>
<text x="202.8" y="192.8">0</text>
<text x="108.4" y="198.1">±0,05</text>
</g>
<g font-size="2.8">
<text x="102" y="256.1">TOLERANCES UNLESS OTHERWISE SPECIFIED</text>
<text x="107.2" y="262.5">REMOVE BURRS &amp; SHARP EDGES IN</text>
<text x="108.8" y="259.1">DIMS: 0.0 ± 0.2 DIMS: 0.00 ± 0.05</text>
<text x="103.2" y="265.5">ACCORDANCE TO STANDARD PRACTICE</text>
<text x="139" y="273.5">THIRD ANGLE</text>
<text x="139.2" y="276.5">PROJECTION</text>
<text x="99.7" y="287.3">CAST:</text>
<text x="112.8" y="287.3">ROUGH:</text>
<text x="119.3" y="284.4">SURFACE FINISH</text>
<text x="127.5" y="287.3">FINE:</text>
<text x="140.8" y="287.3">POLISH:</text>
</g>
</svg>
